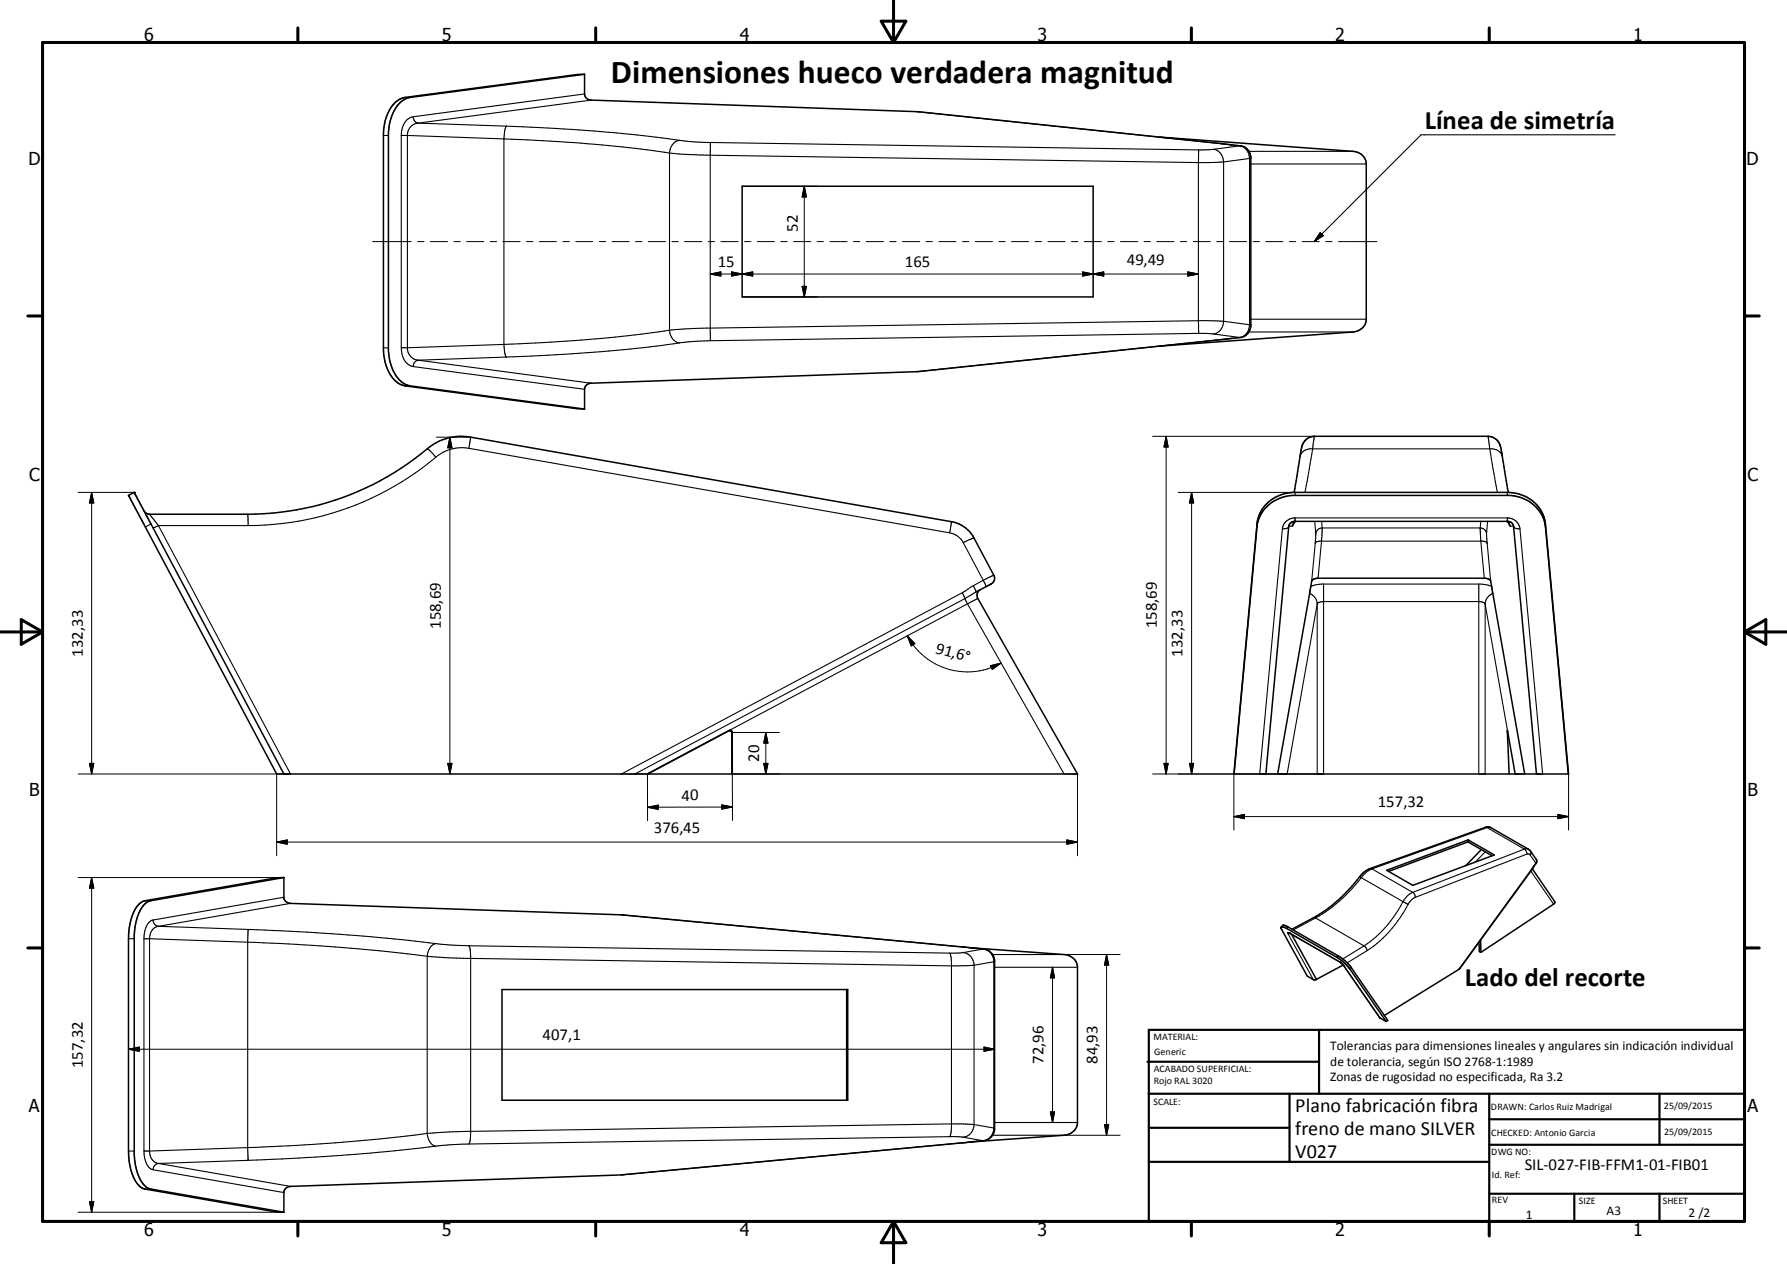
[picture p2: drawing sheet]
<svg xmlns="http://www.w3.org/2000/svg" width="420mm" height="297mm" viewBox="0 0 420 297" stroke-linecap="round" stroke-linejoin="round" font-family="sans-serif">
<g fill="none" stroke="#000" stroke-width=".36">
<path d="M137.4 17.5v4.6a1.52 1.52 0 0 0 1.5 1.4l76.9 2.7 75.8 8.1a2.87 2.87 0 0 1 2.4 2.7v39.6a2.87 2.87 0 0 1-2.4 2.7l-75.6 8-77.1 2.7a1.52 1.52 0 0 0-1.5 1.5v4.6M137.4 17.5h-1.7l-40.4 5.4a6.1 6.1 0 0 0-4.5 4.6l-.5 2.1-.2 1.8v50.8a9.4 9.4 0 0 0 4 8.1l1.2 .4 40.4 5.3 1.7 .1M137.4 17.5l-40.9 5.4a5.9 5.9 0 0 0-4.4 4.2l-.5 2-.3 2.3v50.8a9.2 9.2 0 0 0 4 8.1l1.2 .4 40.9 5.4M272.5 32.2l45.5 3.4a3.1 3.1 0 0 1 3.1 2.9v36.5a3.2 3.2 0 0 1-3.1 3l-45.5 3.3M174.4 43.8h82.5v26h-82.5zM30.2 116.4h.1M30.2 116.4l1.3-.7 35.2 66.2M30.2 116.4l34.8 65.5h188.3l-23.5-41.3a1.51 1.51 0 0 1 .7-2M298 118.1l.6-.5a10 10 0 0 1 5.3-1.9h50.8a8.6 8.6 0 0 1 8.6 7.4l5.4 58.8h-78.7l5.5-59.1 .6-2a7.6 7.6 0 0 1 1.9-2.7zM304.2 115.7l1.4-8.4a6.8 6.8 0 0 1 1.2-3.8l1-.7 1.2-.3h40.7a3.3 3.3 0 0 1 3.2 3.4l1.6 9.8M33.8 120l.6 .6 .8 .2h23a66.6 66.6 0 0 0 43.6-16.3 12.4 12.4 0 0 1 8.8-1.8l113 19.9a7.5 7.5 0 0 1 5.3 3.8l4.7 8.8a1.48 1.48 0 0 1-.6 2M233 137.2l-3.6 1.9"/>
<path d="M233 137.2h.1M304.1 122.9h.1M304.5 122.5l-.4 .4M354.2 122.5l.3 .3M354.5 122.8h.1M354.6 122.8v.1M354.6 122.9h.1M354.3 171.7h.1M354.3 171.7l.4 10.2M354.3 171.7l1.8 10.2M172 181.9v-9.7l-.4-.5-19.4 10.2 19.3-10.3 .5 .2 .1 .3v9.8M290.1 181.9l5.4-58.1a8.6 8.6 0 0 1 8.4-7.4h50.8a8.7 8.7 0 0 1 8.6 7.4l5.3 58.1"/>
<path d="M297.5 181.9l5.4-58.2a1.39 1.39 0 0 1 1.3-1.2l50.5 .1a1.28 1.28 0 0 1 1.1 1.1l5.3 58.2M300.3 181.9l8-45.4a1.55 1.55 0 0 1 1.5-.6h39.1l1.3 .4 8.2 45.6M345 197.8l5.7 3.3M345 197.8l-18.6 7M345.1 197.4l-.1 .4M348.2 199.6l-3.6 3.8M66.7 206.2v4.6a1.52 1.52 0 0 0 1.6 1.5l78.2 2.7 84.7 8a2.98 2.98 0 0 1 2.6 2.7v39.6a2.98 2.98 0 0 1-2.6 2.8l-85.1 8-77.8 2.7a1.52 1.52 0 0 0-1.6 1.4v4.6M66.7 206.2l-1.7 .1-30.8 5.3a4.2 4.2 0 0 0-3 3.2l-.7 2.7-.3 3.1v49.9a11.6 11.6 0 0 0 2.7 8.3l1.1 .6 31 5.4h1.7M66.7 206.2l-31.2 5.4a5.3 5.3 0 0 0-3.3 4.3l-.5 2-.2 1.8v51.7a10 10 0 0 0 3.1 7.7l.7 .3 31.4 5.4M301.1 217.9l.4-.4a1.29 1.29 0 0 1 1.2 .3l12 6.9 2 1.6 .8 .8 8.7 12.7-.4 .2M303 219.2l11.9 6.9 .8 .7M303.6 219.5l5.8 10.6"/>
<path d="M303.7 218.3l5.1-2.7a38.4 38.4 0 0 0 11.6-10.5l1.6-1 27.6-9.8 .7 .1 9.1 5.2 1.8 2.6-.1 .6-1.1 1.7-16.9 23.1-17.7 11M325.9 204.5l19.2-7.1 6.1 3.5-19.1 7.1zM360.2 204.2l5.2 7.6v.4l-17.3 11.6M118 232.5h81.3v26h-81.3zM199 232.5v26M228.2 222.7l21.9 1.6a3.2 3.2 0 0 1 3.2 3v36.5a3.2 3.2 0 0 1-3.2 3l-21.9 1.5M309.4 230.1l-.6 .1-1.5-.9-6.2-11.4a.98 .98 0 0 1 1.3 .3l12 6.9 1.8 1.4 1.1 1.1 8.5 12.4M315.7 226.8l8.6 12.3 1.5 .9M315.7 226.8l-6.3 3.3M347.6 221.4l.1 2.2 .4 .2M347.9 221l.2 2.8"/>
</g>
<g fill="none" stroke="#000" stroke-width=".25">
<path d="M90.1 31.8h1.2M94.3 31.8l24.1 .8M94.3 31.8v49.9M95.3 22.9h1.2M97.1 27.4a1.49 1.49 0 0 0 1.2 1.5M97.1 27.4a4.1 4.1 0 0 0-2.8 4.4M98.3 28.9a2.75 2.75 0 0 0-2.5 2.6v50.6a2.81 2.81 0 0 0 2.5 2.5M98.3 28.9l20.7 .7M118.4 32.6a377.7 377.7 0 0 1 35.1 2.8l3.9 .6M118.4 32.6v48.3M119 29.6a381.9 381.9 0 0 1 40.7 3.4M119 29.6l-.3 .9-.3 2.1"/>
<path d="M137.4 22.1l-40.3 5.3M138.9 23.5l-40.6 5.4M157.4 36l9.5 .5 114.8 1.7 5.9-.1M157.4 36v41.6M159.7 33l3.6 .4 3.7 .1M159.7 33a2.99 2.99 0 0 0-2.3 3M167 33.5l114.7 1.7M167 33.5v46.6M215.5 26.2l71.6 7.6M281.7 35.2v43.1M285.3 35.1l-3.6 .1M285.3 35.1a2.95 2.95 0 0 1 2.3 3"/>
<path d="M287.1 33.8l2.2 .2M287.1 33.8h.1M287.6 38.1v37.4M289.3 34l2.1 .3M289.3 34h.2M291.4 34.3h.2M291.4 34.3a2.9 2.9 0 0 1 2.3 2.9M291.4 34.3l-6.1 .8M293.5 35.6h24.5M293.7 37.2h.3M293.7 37.2v39.1M293.7 37.2l-6.1 .9"/>
<path d="M294 38.5h27.1M379.6 31.7h-45.6l-25 25 1.3-2 .7 .7-2 1.3M157.4 77.6a3 3 0 0 0 2.3 3M157.4 77.6a350 350 0 0 1-39 3.3M281.7 78.3l3.6 .2M281.7 78.3l-114.7 1.8M285.3 78.5l6.1 .8M287.1 79.8l-71.6 7.5M287.1 79.8h.1M287.6 75.5l6.1 .8M287.6 75.5a3 3 0 0 1-2.3 3M287.6 75.5l-5.3-.2-116.2 1.8-8.7 .5"/>
<path d="M289.3 79.5l-2.2 .3M289.3 79.5h.2M291.4 79.3l-2.1 .2M291.4 79.3h.2M293.5 78h24.5M293.7 76.3h.3M293.7 76.3a2.99 2.99 0 0 1-2.3 3M294 75h27.1M90.1 81.7h1.2M94.3 81.7a4.1 4.1 0 0 0 2.8 4.4M95.3 90.7h1.2M97.1 86.1l40.3 5.4"/>
<path d="M98.3 84.6a1.5 1.5 0 0 0-1.2 1.5M98.3 84.6l40.6 5.4M118.4 80.9l-24.1 .8M118.4 80.9l.3 2.2 .3 .8M119 83.9l-20.7 .7M159.7 80.6l-10 1.2a399.4 399.4 0 0 1-24.8 1.9l-5.9 .2M167 80.1l-7.3 .5M100.4 105.5l.6 .3 1.4 1.6M102.4 107.4a68.6 68.6 0 0 1-44.1 16.1M110.2 105.3l113 19.9M110.2 105.3a9.6 9.6 0 0 0-7.8 2.1M110.6 102.7l-.4 2.6"/>
<path d="M304.4 115.7v.7M308.5 105.5l-1.8 10.2M308.5 105.5a2.61 2.61 0 0 0-2.9 1.8M308.5 105.5h41.7M309 102.5l-.5 3M309 102.5h.1M349.7 102.5l.5 3M349.7 102.5h.1M350.2 105.5a2.6 2.6 0 0 1 2.9 1.8M350.2 105.5l1.8 10.2M354.3 115.7v.7M35.2 120.8l2 2.7"/>
<path d="M35.5 123.1l-1.3 .7M37.2 123.5l-1.2 .5M37.2 123.5l31.1 58.4M37.2 123.5h21.1M58.2 120.8l.1 2.7M223.2 125.2a4.4 4.4 0 0 1 3.2 2.3M223.6 122.6l-.4 2.6M226.2 139.3l-80.1 42.6M226.2 139.3l.6 1.3M226.4 127.5l4.7 8.9M228.8 137.6l-2.6 1.7M228.8 137.6l.6 1.5"/>
<path d="M228.9 126.4l-2.5 1.1M229.4 139.1l-2.6 1.5M229.4 139.1h.1M231.1 136.4l-2.3 1.2M231.1 136.4l.7 1.5M233.6 135.2h.1M233.6 135.2l-2.5 1.2M295.5 123.1v.7M301.4 124.3l-5.3 57.6M302.9 123.7h.8M302.9 123.7a1.3 1.3 0 0 1-1.5 .6M304.2 122.8l-.5 .9"/>
<path d="M304.4 121.7v.8M304.4 121.7a2.89 2.89 0 0 0-3 2.6M304.4 121.7h49.9M304.5 122.5l-.5 .4-.3 .8M307.8 139.5a2.8 2.8 0 0 1 1.8 2.4M308.1 137.8l2.5-.6h37.5l2.5 .6M309 122.5l.3 2.9M309.1 127.7l-.8 8.8M309.3 125.4l-.2 2.3M310.6 127.2h37.5M310.6 127.2l-.8 8.7M310.6 127.2a1.29 1.29 0 0 0-1.5 .5"/>
<path d="M310.6 122.5l.2 1.6M310.8 124.1h37.1M310.8 124.1l-.2 3.1M310.8 124.1a1.55 1.55 0 0 0-1.5 1.3M311.1 137.2v44.7M347.6 137.2v44.7M347.9 124.1a1.49 1.49 0 0 1 1.5 1.3M347.9 124.1l.2 3.1M348.1 127.2a1.34 1.34 0 0 1 1.5 .5M348.1 127.2l.8 8.7M348.1 122.5l-.2 1.6M349.4 125.4l.2 2.3"/>
<path d="M349.6 127.7l.8 8.8M349.7 122.5l-.3 2.9M350.9 139.5a2.71 2.71 0 0 0-1.8 2.4M354.2 122.5l.4 .4 .4 .8M354.3 121.7v.8M354.3 121.7a2.89 2.89 0 0 1 3 2.6M354.5 122.8l.5 .9M355 123.7h.8M355.8 123.7a1.31 1.31 0 0 0 1.5 .6M357.3 124.3l5.3 57.6M363.3 123.1v.7M226.8 140.6l.6 1.3"/>
<path d="M226.8 140.6l-77.6 41.3M227.4 141.9l-56.1 29.8M227.4 141.9l22.7 40M229.8 140.6l-2.4 1.3M309.6 141.9a1.6 1.6 0 0 1 1.5-.5h36.5l1.2 .2 .3 .3M309.6 141.9l-7.1 40M309.6 141.9v40M349.1 141.9l5.2 29.8M349.1 141.9v40M172.1 172.1l-.1 .1M354.3 172.2h.1M349.1 194.4l.4 .1"/>
<path d="M349.5 194.5l-27 9.7M349.5 194.5h1M349.5 194.5l8.8 5M358.3 199.5l.4 .5 .2 .7M358.3 199.5l-26.2 10.2M358.3 199.5h.9M34.2 211.6h1.3M36 216.2a1.5 1.5 0 0 0 1.2 1.5M36 216.2a3.8 3.8 0 0 0-2.1 3.9l-.1 .5M37.2 217.7a2.71 2.71 0 0 0-2 2.9M37.2 217.7l35 1.3 15.1 1.1 15.1 1.6M58.3 218.4v54.3"/>
<path d="M66.7 210.8l-30.7 5.4M68.3 212.3l-31.1 5.4M146.1 215l80.1 7.5M302.7 219.4l6 10.8M302.7 217.8l-.3 .4M303.1 219.2l.1 .1M303.1 219.2l-.4-.1v.3M303.1 219.2l11.8 6.8M303.2 219.3l-.5 .1M308.8 215.6l.4 .1M309.2 215.7l-5.2 2.8M309.2 215.7l11.6 6.7 .5 1"/>
<path d="M319.6 206l10.2 5.9M322 204.1l.5 .1M322.5 204.2l-1.3 .7-.7 .6a37 37 0 0 1-11.3 10.2M322.5 204.2l9.6 5.5M329.8 211.9a27.2 27.2 0 0 1-9.2 10.4l-5 3M329.8 211.9l1.1 .7M330.9 212.6a28.5 28.5 0 0 1-9.6 10.8M332.1 209.7l.4 .5 .2 .7M332.1 209.7a4.7 4.7 0 0 0-2.3 2.2M332.7 210.9l-.8 .5-1 1.2M349.1 200.2l-2.3 2.3M358.9 200.7l.4-.1 .4 .3"/>
<path d="M358.9 200.7l-26.2 10.2M359.7 200.9l1.3 1.9M359.8 200l.1 .4-.2 .5M359.8 204.7l5.4 7.8M359.9 204.3l-17.1 23.5M359.9 204.3l.1 .2M360.5 203.5l-.6 .8M360.5 203.5v.1M361 202.8l-.5 .7M361 202.8v.1M361.1 201.9l.1 .3-.2 .6M30.2 220.6h1.3"/>
<path d="M33.8 220.6h1.4M33.8 220.6v49.9M35.2 220.6v49.9M35.2 220.6l23 .8a464.7 464.7 0 0 1 42.2 3.3M100.4 224.7l9.4 .5 113.8 1.8 5.3-.2M100.4 224.7v41.6M102.4 221.7l7.8 .5M102.4 221.7a2.94 2.94 0 0 0-2 3M110.2 222.2l.3 .9 .1 1.7v41.4l-.1 1.8-.3 .8M110.2 222.2l113 1.8M223.2 224l.3 .5 .1 1.7v38.7l-.1 1.6-.3 .6M226.2 222.5l2.6 .3"/>
<path d="M226.2 222.5h.1M226.4 223.8l-3.2 .2M226.4 223.8a2.96 2.96 0 0 1 2.5 3M228.8 222.8l2.3 .2M228.8 222.8h.1M228.9 226.8v37.4M231.1 223h.1M231.1 223a2.91 2.91 0 0 1 2.5 3M231.1 223l-4.7 .8M233.3 224.3h16.8M233.6 226h.2M233.6 226v39.1"/>
<path d="M233.6 226l-4.7 .8M233.8 227.3h19.5M314.5 224.6l-.3 .3M314.9 226v.1M314.9 226l.9 .8M315.8 226.8l.1 .1M315.9 226.9l8.5 12.3M317.6 227.3l-.3 .3M321.3 223.4l-4.6 2.8M347.9 221l.1 .1M30.2 270.5h1.3M33.8 270.5h1.4"/>
<path d="M33.8 270.5a4.2 4.2 0 0 0 2.2 4.4M34.2 279.4h1.3M35.2 270.5a2.71 2.71 0 0 0 2 2.9M36 274.9l30.7 5.3M37.2 273.4a1.5 1.5 0 0 0-1.2 1.5M37.2 273.4l31.1 5.4M58.3 272.7l-21.1 .7M100.4 266.3a442.8 442.8 0 0 1-42.2 3.4l-23 .8M100.4 266.3a3.1 3.1 0 0 0 2 3M102.4 269.3l-6.4 .8a514.3 514.3 0 0 1-37.7 2.6M110.2 268.8l-7.8 .5M223.2 267.1l3.2 .1"/>
<path d="M223.2 267.1l-113 1.7M226.2 268.5l-80.1 7.6M226.2 268.5h.1M226.4 267.2l4.7 .9M228.8 268.3l-2.6 .2M228.8 268.3h.1M228.9 264.2l4.7 .9M228.9 264.2a2.96 2.96 0 0 1-2.5 3M228.9 264.2l-5.3-.1-113.8 1.7-9.4 .5M231.1 268.1l-2.3 .2M231.1 268.1h.1M233.3 266.8h16.8"/>
<path d="M233.6 265.1h.2M233.6 265.1a2.95 2.95 0 0 1-2.5 3M233.8 263.8h19.5"/>
</g>
<g fill="#000">
<circle cx="31.5" cy="115.7" r=".18"/>
<circle cx="152.2" cy="181.9" r=".18"/>
<circle cx="303" cy="219.2" r=".18"/>
</g>
<g fill="none" stroke="#000" stroke-width=".71">
<path d="M10 10h400v277h-400zM70 6.6v3.4M140 6.6v3.4M207.1 5h5.8l-2.9 5zM210 0v10M280 6.6v3.4M350 6.6v3.4M6.6 74.2h3.4M410 74.2h3.5M0 148.5h10M5 145.6l5 2.9-5 2.9zM410 148.5h10.1"/>
<path d="M410 148.5l5.1-2.9v5.8zM6.6 222.7h3.4M410 222.7h3.5M70 287v3.4M140 287v3.4M210 287v10M210 287l2.9 5h-5.8zM280 287v3.4M350 287v3.4"/>
</g>
<g fill="none" stroke="#000" stroke-width=".51">
<path d="M269.7 249.5h40.3M270 242h140v45h-140zM270 257h140M303.1 257v16M310 242v15M350 257v30M390.1 257v12M270 265h33.1M270 273h80M350 269h60M350 263h60M350 280.5h60"/>
<path d="M370 280.5v6.5M390.1 280.5v6.5"/>
</g>
<g fill="none" stroke="#000" stroke-width=".24">
<path d="M87.6 56.8h9.1M98.2 56.8h1.5M101.2 56.8h4M106.7 56.8h1.5M109.7 56.8h4M115.2 56.8h1.5M118.2 56.8h4.1M123.8 56.8h1.5M126.8 56.8h4M132.3 56.8h1.5M135.3 56.8h4M140.9 56.8h1.5"/>
<path d="M143.9 56.8h4M149.4 56.8h1.5M152.4 56.8h4M157.9 56.8h1.5M160.9 56.8h4.1M166.5 56.8h1.5M169.5 56.8h4M174.4 43.8h17.8M175 56.8h1.5M178 56.8h4M183.5 56.8h1.5M186.5 56.8h4.1"/>
<path d="M189 43.8v26M189 43.8l.6 2.5h-1.1zM192.1 56.8h1.5M195.1 56.8h4M200.6 56.8h1.5M203.6 56.8h4M209.1 56.8h1.5M212.1 56.8h4.1M217.7 56.8h1.5M220.7 56.8h4M226.2 56.8h1.5M229.2 56.8h4.1"/>
<path d="M234.8 56.8h1.5M237.8 56.8h4M243.3 56.8h1.5M246.3 56.8h4M251.8 56.8h1.5M254.8 56.8h4.1M260.4 56.8h1.5M263.4 56.8h4M268.9 56.8h1.5M271.9 56.8h4M277.4 56.8h1.5M280.4 56.8h4.1"/>
<path d="M286 56.8h1.5M289 56.8h4M294.5 56.8h1.5M297.5 56.8h4.1M303 56.8h1.6M306.1 56.8h4M311.6 56.8h1.5M314.6 56.8h9M166.9 64.4h114.8M166.9 64.4l2.5-.5v1zM171.9 63.9l2.5 .5-2.5 .5zM174.4 64.4l2.5-.5v1z"/>
<path d="M174.4 69.8h17.8M188.5 67.3h1.1l-.6 2.5zM254.5 63.9l2.4 .5-2.4 .5zM256.9 64.4l2.5-.5v1zM279.2 63.9l2.5 .5-2.5 .5zM18.4 115.7h13.1M21.5 115.7v66.2M21.5 115.7l.5 2.5h-1zM102.6 102.7h8M105.7 102.7v79.2M105.7 102.7l.5 2.5h-1zM270.9 102.5h38.1"/>
<path d="M274.1 102.5v79.4M274.1 102.5l.5 2.5h-1zM276.9 115.7h27.5M280.1 115.7l.5 2.5h-1zM280.1 115.7v66.2M213.3 149.4a16 16 0 0 0 22 6.4M213.3 149.4l1.7 1.8-.8 .6zM232.8 156.4l2.5-.6-2.1 1.5zM21 179.4h1l-.5 2.5zM105.2 179.4h1l-.5 2.5zM172.1 172.1h11.1M179.5 179.4h1l-.5 2.5z"/>
<path d="M180 172.1v9.8M180 172.1l.5 2.5h-1zM273.6 179.4h1l-.5 2.5zM279.6 179.4h1l-.5 2.5zM18.4 181.9h49.9M65 197.9h188.3M65 197.9l2.5-.5v1zM65 181.9v19.1M152.2 181.9v11M152.2 189.7l2.5-.5v1zM169.7 189.1l2.4 .5-2.4 .5zM172.1 189.6l-19.9 .1"/>
<path d="M183.2 181.9h-11.1l.1 10.9M250.8 197.4l2.5 .5-2.5 .5zM253.3 181.9v19.1M270.9 181.9h40.2M290 191.9h78.7M290 191.9l2.5-.5v1zM290 181.9v13.2M366.2 191.4l2.5 .5-2.5 .5zM368.7 181.9v13.2M18.4 206.2h48.3M21.5 206.2v78.6M21.5 206.2l.5 2.5h-1z"/>
<path d="M247.4 227.3v36.5M247.4 227.3l.5 2.5h-1zM249.8 224.3h13.5M260.1 224.3v42.5M260.1 224.3l.5 2.5h-1zM30.2 246.5h203.6M30.2 246.5l2.5-.5v1zM231.3 246l2.5 .5-2.5 .5zM246.9 261.3h1l-.5 2.5zM250.1 266.8h13.2M259.6 264.2h1l-.5 2.6zM18.4 284.8h48.3"/>
<path d="M21 282.4h1l-.5 2.4z"/>
</g>
<g fill="#000" stroke="#000" stroke-width=".24">
<path d="M189 43.8l.6 2.5h-1.1zM166.9 64.4l2.5-.5v1zM171.9 63.9l2.5 .5-2.5 .5zM174.4 64.4l2.5-.5v1zM188.5 67.3h1.1l-.6 2.5zM254.5 63.9l2.4 .5-2.4 .5zM256.9 64.4l2.5-.5v1zM279.2 63.9l2.5 .5-2.5 .5zM21.5 115.7l.5 2.5h-1zM105.7 102.7l.5 2.5h-1zM274.1 102.5l.5 2.5h-1zM280.1 115.7l.5 2.5h-1z"/>
<path d="M213.3 149.4l1.7 1.8-.8 .6zM232.8 156.4l2.5-.6-2.1 1.5zM21 179.4h1l-.5 2.5zM105.2 179.4h1l-.5 2.5zM179.5 179.4h1l-.5 2.5zM180 172.1l.5 2.5h-1zM273.6 179.4h1l-.5 2.5zM279.6 179.4h1l-.5 2.5zM65 197.9l2.5-.5v1zM152.2 189.7l2.5-.5v1zM169.7 189.1l2.4 .5-2.4 .5zM250.8 197.4l2.5 .5-2.5 .5z"/>
<path d="M290 191.9l2.5-.5v1zM366.2 191.4l2.5 .5-2.5 .5zM21.5 206.2l.5 2.5h-1zM247.4 227.3l.5 2.5h-1zM260.1 224.3l.5 2.5h-1zM30.2 246.5l2.5-.5v1zM231.3 246l2.5 .5-2.5 .5zM246.9 261.3h1l-.5 2.5zM259.6 264.2h1l-.5 2.6zM21 282.4h1l-.5 2.4z"/>
</g>
<path d="M310.3 54.7l.7 .7-2.1 1.4z" fill="#000" stroke="#000" stroke-width=".25"/>
<text font-size="7.9" x="143.6" y="19.4">Dimensiones hueco verdadera magnitud</text>
<g font-size="6.3">
<text x="334.9" y="30.3">Línea de simetría</text>
<text x="344.3" y="231.6">Lado del recorte</text>
</g>
<g font-size="4.7">
<text x="304.5" y="261.2">Plano fabricación fibra</text>
<text x="304.5" y="266.6">freno de mano SILVER</text>
<text x="304.5" y="272">V027</text>
</g>
<g font-size="4.2">
<text x="33.9" y="9.6">6</text>
<text x="103.9" y="9.6">5</text>
<text x="173.9" y="9.6">4</text>
<text x="243.8" y="9.6">3</text>
<text x="313.9" y="9.6">2</text>
<text x="383.9" y="9.6">1</text>
<text x="6.7" y="38.7">D</text>
<text x="410.5" y="38.7">D</text>
<text x="6.9" y="112.9">C</text>
<text x="410.7" y="112.9">C</text>
<text x="6.9" y="187.1">B</text>
<text x="410.7" y="187.1">B</text>
<text x="6.8" y="261.4">A</text>
<text x="410.7" y="261.4">A</text>
<text x="33.9" y="290.4">6</text>
<text x="103.9" y="290.4">5</text>
<text x="173.9" y="290.4">4</text>
<text x="243.8" y="290.4">3</text>
<text x="313.9" y="290.4">2</text>
<text x="383.9" y="290.4">1</text>
</g>
<g font-size="3.9">
<text x="187.5" y="54.4" transform="rotate(-90 187.5 54.4)">52</text>
<text x="168.7" y="62.8">15</text>
<text x="212.7" y="62.8">165</text>
<text x="264.8" y="62.3">49,49</text>
<text x="103.6" y="147.8" transform="rotate(-90 103.6 147.8)">158,69</text>
<text x="271.9" y="147.7" transform="rotate(-90 271.9 147.7)">158,69</text>
<text x="19.5" y="154.3" transform="rotate(-90 19.5 154.3)">132,33</text>
<text x="219.7" y="153.3" transform="rotate(16 219.7 153.3)">91,6°</text>
<text x="278" y="154.3" transform="rotate(-90 278 154.3)">132,33</text>
<text x="178.5" y="179" transform="rotate(-90 178.5 179)">20</text>
<text x="160.2" y="188.1">40</text>
<text x="323.8" y="189.7">157,32</text>
<text x="153.7" y="195.7">376,45</text>
<text x="127.5" y="244.4">407,1</text>
<text x="19.5" y="251" transform="rotate(-90 19.5 251)">157,32</text>
<text x="245.3" y="250" transform="rotate(-90 245.3 250)">72,96</text>
<text x="258" y="250" transform="rotate(-90 258 250)">84,93</text>
<text x="358.4" y="274.9">SIL-027-FIB-FFM1-01-FIB01</text>
</g>
<g font-size="3.1">
<text x="312.7" y="246.8">Tolerancias para dimensiones lineales y angulares sin indicación individual</text>
<text x="312.7" y="250.4">de tolerancia, según ISO 2768-1:1989</text>
<text x="312.7" y="254">Zonas de rugosidad no especificada, Ra 3.2</text>
<text x="358.6" y="286.5">1</text>
<text x="377.6" y="285.6">A3</text>
<text x="396.9" y="285.9">2 /2</text>
</g>
<g font-size="2.4">
<text x="271.1" y="244.4">MATERIAL:</text>
<text x="271.2" y="252">ACABADO SUPERFICIAL:</text>
<text x="271.3" y="247.9">Generic</text>
<text x="271.2" y="254.7">Rojo RAL 3020</text>
<text x="271.1" y="259.7">SCALE:</text>
<text x="350.4" y="260.8">DRAWN: Carlos Ruiz Madrigal</text>
<text x="391.1" y="260.6">25/09/2015</text>
<text x="350.5" y="267">CHECKED: Antonio Garcia</text>
<text x="391.2" y="266.7">25/09/2015</text>
<text x="350.5" y="271.4">DWG NO:</text>
<text x="350.7" y="276.9">Id. Ref:</text>
<text x="350.7" y="282.8">REV</text>
<text x="371.1" y="282.9">SIZE</text>
<text x="390.8" y="283">SHEET</text>
</g>
</svg>
